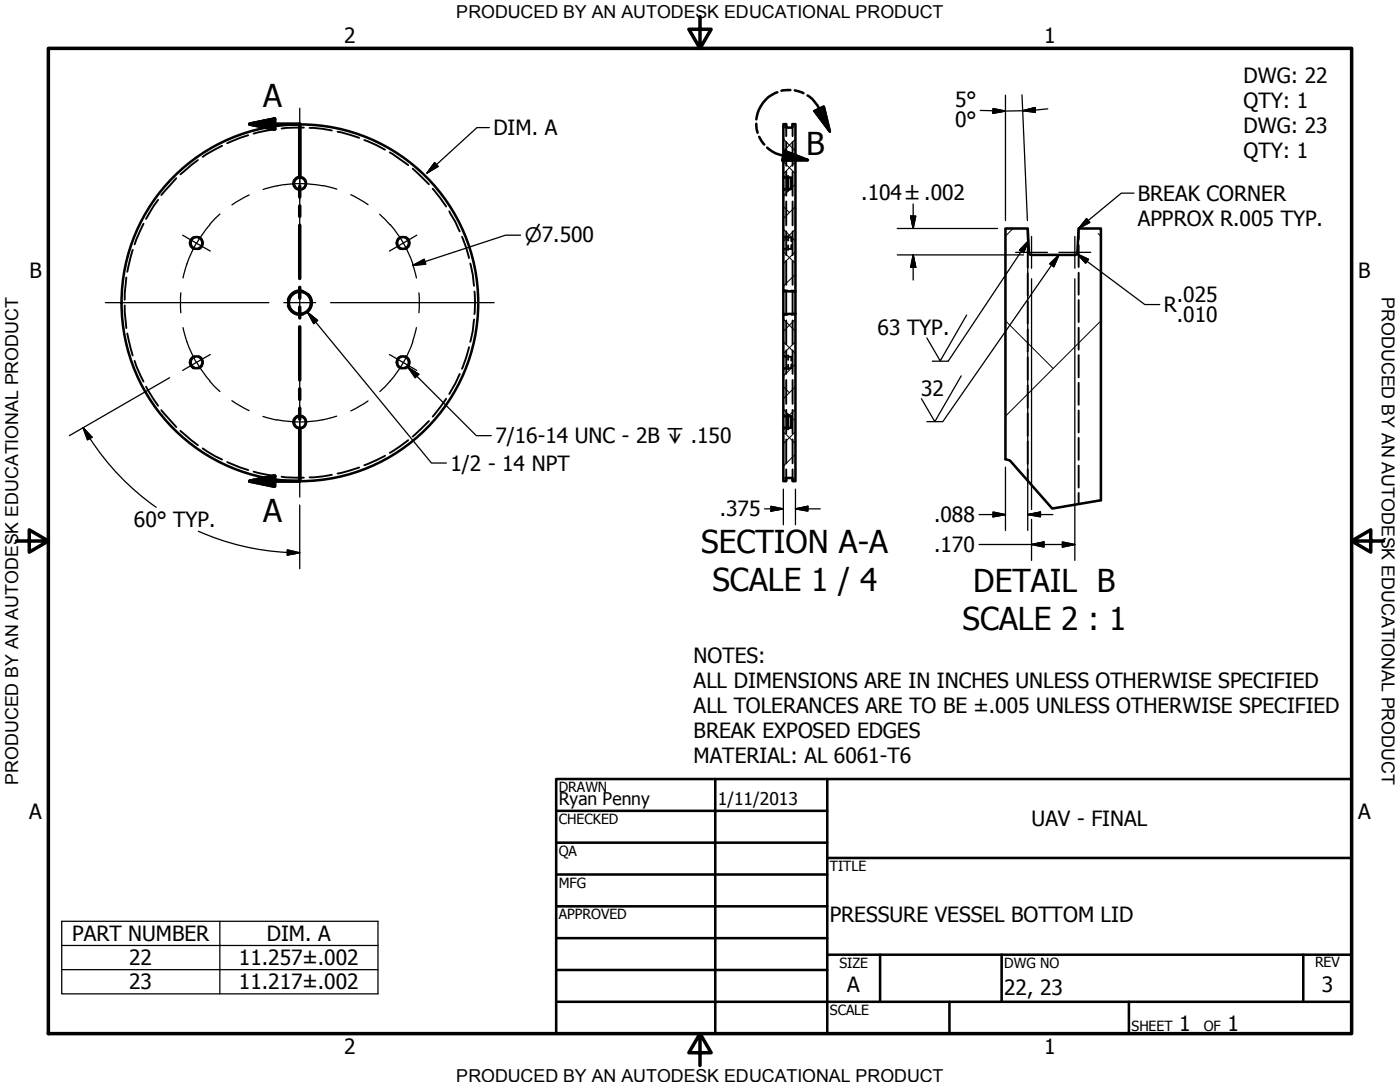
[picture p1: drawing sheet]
<svg xmlns="http://www.w3.org/2000/svg" width="279mm" height="216mm" viewBox="0 0 279 216" stroke-linecap="round" stroke-linejoin="round" font-family="sans-serif">
<!-- layer: Hidden (ANSI) -->
<g fill="none" stroke="#000" stroke-width=".38">
<path d="M31.6 39.9l-.9 1.2-1.6 2.6M35.2 35.6l-3 3.3M39.5 31.9l-3.5 2.9M44.3 29.1l-3.9 2.2M49.5 27l-4.2 1.6M55.1 25.8l-4.5 .9M60.6 25.5l-4.4 .2M61.8 25.5l2.7 .2 1.7 .3M67.4 26.3l4.3 1.2M72.7 27.9l4.1 1.9M77.8 30.4l3.7 2.6M82.4 33.7l3.2 3.1"/>
<path d="M86.4 37.7l2.6 3.5M156.9 24.8v2.4M156.9 28.3v4.8M156.9 34.3v4.8M158.2 24.8v2.4M158.2 28.3v4.8M158.2 34.3v4.8M25.2 55.4l-.3 4.4M26.5 49.8l-1.1 4.4M28.6 44.6l-1.7 4.2M89.7 42.2l2.1 4M92.2 47.2l.8 2.2 .6 2.1"/>
<path d="M93.9 52.6l.5 2.3 .2 2.1M94.7 58.2l.1 2.2-.1 2.3M156.3 49.7h.5M156.3 47.4h.5M156.9 40.2v4.8M156.9 46.2v4.7M156.9 52.1v4.7M156.9 58v4.7M157.3 47.1v.9M157.3 49v.8M157.4 47.4h.5v.7M157.9 48.9v.8h-.5"/>
<path d="M158.2 40.2v4.8M158.2 46.2v4.7M158.2 52.1v4.7M158.2 58v4.7M205.1 45.6v2.2M205.1 49v4.4M205.1 54.5v4.5M215.3 45.6v2.2M215.3 48.9v4.4M215.3 54.4v4.4M215.3 59.9v4.4M24.9 61l.3 4.5"/>
<path d="M25.4 66.5l1.1 4.4M26.9 72l.3 1.2 1.4 2.9M29.1 77.2l2.5 3.8M89 79.6l-2.6 3.5M91.8 74.6l-2.1 4M93.6 69.3l-.6 2.1-.8 2.2M94.6 63.8l-.2 2.2-.5 2.2M156.3 73.5h.5M156.3 71.2h.5M156.9 63.9v4.8M156.9 69.9v4.7M156.9 75.8v4.8"/>
<path d="M157.3 70.9v.9M157.3 72.8v.9M157.4 71.2h.5v.7M157.9 72.7v.8h-.5M158.2 63.9v4.8M158.2 69.9v4.7M158.2 75.8v4.8M205.1 60.1v4.5M205.1 65.7v4.5M205.1 71.3v4.5M205.1 76.9v4.5M215.3 65.4v4.4"/>
<path d="M215.3 70.9v4.4M215.3 76.4v4.4M32.2 81.9l3 3.3M36 86l3.5 2.8M40.4 89.5l2.5 1.5 1.4 .7M45.3 92.2l4.2 1.6M50.6 94.1l4.5 .9M56.2 95.1l4.4 .2M66.2 94.7l-1.7 .4-2.7 .1M71.7 93.3l-4.3 1.2M76.8 90.9l-4.1 1.9M81.5 87.8l-3.7 2.6"/>
<path d="M85.6 84l-3.2 3.1M156.9 81.8v4.7M156.9 87.7v4.8M156.9 93.7v2.3M158.2 81.8v4.7M158.2 87.7v4.8M158.2 93.7v2.3M205.1 82.5v4.5M205.1 88.1v4.5M205.1 93.7v2.2M215.3 81.9v4.4M215.3 87.4v4.4"/>
<path d="M215.3 92.9v4.4M215.3 98.4v2.2"/>
</g>
<!-- layer: Visible (ANSI) -->
<g fill="none" stroke="#000" stroke-width=".51">
<path d="M156.3 35.4v2.3M156.9 25.4v-.6h-.6v10.6h1.6v2.3h-1.6v20.4l2.4 .1v-33.4h-.5l-.1 .6M157 25.5h1.1M157 25.4h.1M157.3 35.2v2.8M158.1 25.4h.1M156.3 58.1v4.6M158.7 58.2v4.4M205.3 50.3l.1 .3 .4 .3h8.7M205.4 50.4l-.3-4.8h-4.4v46M215 50.4l.3-4.8h4.4v54.2M215.1 50.3l-.3 .5-.3 .1"/>
<path d="M156.3 83.1v2.2M156.9 95.4v.6h-.6v-10.7h1.6v-2.2h-1.6v-20.4l2.4-.1v33.4h-.5l-.1-.6M157 95.4h1.1M157.3 82.8v2.8"/>
<circle cx="59.8" cy="36.6" r="1.17"/>
<circle cx="39.2" cy="48.5" r="1.17"/>
<circle cx="80.4" cy="48.5" r="1.17"/>
<circle cx="39.2" cy="72.3" r="1.17"/>
<circle cx="59.8" cy="60.4" r="2.19"/>
<circle cx="59.8" cy="60.4" r="2.32"/>
<circle cx="59.9" cy="60.4" r="35.6"/>
<circle cx="80.4" cy="72.3" r="1.17"/>
<circle cx="59.8" cy="84.2" r="1.17"/>
</g>
<!-- layer: Hidden Narrow (ANSI) -->
<g fill="none" stroke="#000" stroke-width=".25">
<path d="M59.4 35.2a1.41 1.41 0 0 0-1 1.4 1.41 1.41 0 0 0 1 1.3M60.3 35.2a1.41 1.41 0 0 1 .9 1.4 1.41 1.41 0 0 1-.9 1.3M156.3 35.2h.4M156.3 38h.4M157 35.2h.3M157 38h.3M38.8 47.2a1.34 1.34 0 0 0-1 1.3 1.34 1.34 0 0 0 1 1.3M39.6 47.2a1.37 1.37 0 0 1 1 1.3 1.37 1.37 0 0 1-1 1.3M60.6 58a2.42 2.42 0 0 0-3.3 1.9M61.5 58.5a2.35 2.35 0 0 1 0 3.7M80 47.2a1.37 1.37 0 0 0-.9 1.3 1.37 1.37 0 0 0 .9 1.3M80.9 47.2a1.37 1.37 0 0 1 1 1.3 1.37 1.37 0 0 1-1 1.3"/>
<path d="M156.3 57.8l.9 .1M156.3 49.8h.4M156.3 47.1h.4M157 49.8h.3M157 47.1h.3M157.9 57.9l.8 .1M38.8 71a1.34 1.34 0 0 0-1 1.3 1.34 1.34 0 0 0 1 1.3M39.6 71a1.37 1.37 0 0 1 1 1.3 1.37 1.37 0 0 1-1 1.3M57.3 60.9a2.55 2.55 0 0 0 3.3 1.9M80 71a1.37 1.37 0 0 0-.9 1.3 1.37 1.37 0 0 0 .9 1.3M80.9 71a1.37 1.37 0 0 1 1 1.3 1.37 1.37 0 0 1-1 1.3M156.3 73.7h.4"/>
<path d="M156.3 70.9h.4M157 73.7h.3M157 70.9h.3M157.2 62.9h-.9M158.7 62.8l-.8 .1M59.4 82.9a1.41 1.41 0 0 0-1 1.3 1.41 1.41 0 0 0 1 1.3M60.3 82.9a1.41 1.41 0 0 1 .9 1.3 1.41 1.41 0 0 1-.9 1.3M156.3 82.8h.4M156.3 85.6h.4M157 82.8h.3M157 85.6h.3"/>
</g>
<!-- layer: Break Line (ANSI) -->
<path d="M200.7 91.6l.8 .3 8.5 9.6 9.7-1.7" fill="none" stroke="#000" stroke-width=".51"/>
<!-- layer: Section Line (ANSI) -->
<path d="M49.8 24.8l5-1.1v2.1zM49.8 24.8h10v10.6M59.8 37.1v2.2M59.8 41.1v2.1M59.8 45v10.6M59.8 57.3v2.2M59.8 61.3v2.1M59.8 65.2v10.6M59.8 77.6v2.1M49.8 96l5-1v2zM59.8 81.5v2.1M59.8 85.4v10.6h-10" fill="none" stroke="#000" stroke-width=".7"/>
<path d="M49.8 24.8l5-1.1zM49.8 24.8l5-1.1v2.1zM49.8 96l5-1zM49.8 96l5-1v2z" fill="#000" stroke="#000" stroke-width=".7"/>
<!-- layer: Detail Boundary (ANSI) -->
<path d="M155.1 18.4a6.5 6.5 0 0 0-4.2 5.4M157.7 18l-1.7 .1M158.6 18l1.7 .6M161.2 19a5.6 5.6 0 0 1 2.3 2.7l2.1 4.5M150.9 24.7l.3 1.8M151.5 27.3l1 1.5M153.1 29.5a6.4 6.4 0 0 0 3.2 1.6l4.9 .8M156.5 30.1l4.7 1.8-5.1 .1zM162.6 22.2l1.8-.9 1.2 4.9z" fill="none" stroke="#000" stroke-width=".51"/>
<path d="M156.1 32l5.1-.1zM156.5 30.1l4.7 1.8-5.1 .1zM162.6 22.2l3 4zM162.6 22.2l1.8-.9 1.2 4.9z" fill="#000" stroke="#000" stroke-width=".51"/>
<!-- layer: Border (ANSI) -->
<path d="M9.7 9.7h260v196.5h-260zM139.7 3.3v6.4l-2.2-3.9h4.4l-2.2 3.9M3.3 107.9h6.4l-3.9-2.2v4.5l3.9-2.3M269.7 107.9l3.9 2.3v-4.5l-3.9 2.2h6.4M139.7 206.2l2.2 3.9h-4.4l2.2-3.9v6.4" fill="none" stroke="#000" stroke-width=".7"/>
<!-- layer: Hatch (ANSI) -->
<g fill="none" stroke="#000" stroke-width=".2">
<path d="M156.3 27.7l2.4 2.5M156.4 32.3l2.3 2.4M156.9 25.1l-.6 .6M157.7 37.7l-1.4 1.4M158.7 39.1h.1M158.7 36.8l-.8 .7M158.7 32.3l-2.4 2.4M158.7 27.7l-2.4 2.5M156.3 45.7l2.4 2.4M156.3 41.2l1.2 1.2M156.4 50.3l2.3 2.3M158.7 57v.1"/>
<path d="M158.7 54.7l-2.4 2.4M158.7 50.2l-2.4 2.4M158.7 45.7l-2.4 2.4M158.7 41.2l-2.4 2.4M202.2 45.6l-1.5 1.5M219.1 46.6l.6 .5M156.3 77.2l1.2 1.2M156.3 63.7l2.4 2.4M156.4 68.3l2.3 2.2M158.7 75v.1M158.7 77.2l-2.4 2.4M158.7 72.6l-2.4 2.5"/>
<path d="M158.7 68.2l-2.4 2.3M158.7 63.7l-2.4 2.4M200.7 64l9.5 9.5M219.7 64l-19 19.1M156.3 95.1l.6 .6M156.3 81.7l1.4 1.4M156.4 86.2l2.3 2.3M157.9 83.2l.8 .8M158.7 93h.1M158.7 95.1l-.5 .6M158.7 90.6l-2.4 2.4M158.7 86.2l-2.4 2.3"/>
<path d="M158.7 81.7l-1.4 1.4"/>
</g>
<!-- layer: Title (ANSI) -->
<g fill="none" stroke="#000" stroke-width=".51">
<path d="M111 155.4h158.7v50.8h-158.7zM142.7 155.4v50.8M165.1 155.4v50.8M111 161.8h54.1M111 168.1h54.1M111 174.5h54.1M165.1 171.2h104.6M111 180.8h54.1M111 187.2h54.1M111 193.5h54.1M111 199.9h158.7M165.1 190.5h104.6"/>
<path d="M175.6 190.5v9.4M189.5 199.9v6.3M199.9 190.5v9.4M225.3 199.9v6.3M260.1 190.5v9.4"/>
</g>
<!-- layer: Center Mark (ANSI) -->
<g fill="none" stroke="#000" stroke-width=".25">
<path d="M59.8 33.4v6.4M59.8 21.6v32.6M36.4 46.9l5.6 3.2M59.8 57.2v6.4M83.2 46.9l-5.5 3.2M202.7 50.4h6.3M205.9 47.2v6.3M211.3 50.4h6.4M214.5 47.2v6.3M21 60.4h32.7M42 70.7l-5.6 3.2M56.6 60.4h6.4"/>
<path d="M59.8 66.5v32.7M66 60.4h32.6M77.7 70.7l5.5 3.2M59.8 81v6.4"/>
</g>
<!-- layer: Symbol (ANSI) -->
<g fill="none" stroke="#000" stroke-width=".25">
<path d="M86.7 32.4l.7 .8-2.2 1.3zM97.7 25.5h-2.5l-10 9M226.3 38.5h-2.5l-8.5 7.1M203.6 50.4l-14.4 21.7h-3.1M205.2 48.1l-1.4 2.1M205.2 48.1l-1.7 1.8 .5 .3M205.2 48.1l-.9 2.1M209.5 52.6l1.8-1.7-1 2.3zM211.3 50.9l-23.1 33.2h-3.2M216.9 43.6l.6 .8-2.2 1.2zM61.4 62.4l2 1.5-.8 .7zM61.4 62.4l24.7 30h3"/>
<path d="M81.4 73.3l2.2 1.4-.7 .7zM81.4 73.3l13.7 13.6h2.9M191.8 75l-5.2 9.1-2.7-4.5M192.9 62.9l-5.3 9.1-2.6-4.6M12.3 183.8h63.1v14.5h-63.1zM12.3 188.7h63.1M12.3 193.5h63.1M43.9 183.8v14.5"/>
</g>
<path d="M86.7 32.4l-1.5 2.1zM86.7 32.4l.7 .8-2.2 1.3zM205.2 48.1l-.9 2.3zM205.2 48.1l-.9 2.3-.8-.5zM211.3 50.9l-1 2.3zM209.5 52.6l1.8-1.7-1 2.3zM216.9 43.6l-1.6 2zM216.9 43.6l.6 .8-2.2 1.2zM61.4 62.4l2 1.5zM61.4 62.4l2 1.5-.8 .7zM81.4 73.3l2.2 1.4zM81.4 73.3l2.2 1.4-.7 .7z" fill="#000" stroke="#000" stroke-width=".25"/>
<!-- layer: Centerline (ANSI) -->
<g fill="none" stroke="#000" stroke-width=".25">
<path d="M49.7 38.9l-3.4 2M64.4 37.1a23.8 23.8 0 0 0-11.9 .7M64.4 37l2.8 .7M70 38.8l3.5 2M36.1 58.4v4M39.2 48.5l-1.7 3.5-1 3.5M41.9 44.8l-1.2 1.5-1.4 2.2M43.9 42.7l-2 2.1M75.8 42.8l2 2M77.8 44.8l1.3 1.5 1.4 2.2 1.2 2.3 .7 1.9M82.3 52.7l.8 2.8M83.6 58.4v4"/>
<path d="M36.5 65.4l1 3.4 1.7 3.5M39.3 72.3l1 1.7 1.6 2M41.8 76.1l2.1 2M46.3 79.9l3.4 2M77.8 76.1l-2 2M82.4 68.2l-1 2.4-.9 1.7-1.4 2.2-1.3 1.6M83.1 65.4l-.8 2.8M52.5 83.1l2.8 .7M55.3 83.8l1.9 .3 2.6 .1M67.2 83l-3.5 .9-3.9 .3M73.5 80l-3.5 2"/>
</g>
<!-- layer: Dimension (ANSI) -->
<g fill="none" stroke="#000" stroke-width=".25">
<path d="M200.7 19v25M204 18.9l1 25.1M198.2 21.7l2.5 .5-2.6 .4zM204.1 22.1l2.5-.6v.9zM209.1 21.7a80.9 80.9 0 0 1-13.5 .3M82.4 53l2.2-1.2 .4 .9zM103.9 46.9h-3l-18.5 6.1M179.1 45.6h20M179.1 50.9h25.2M181.7 43.1h1.1l-.6 2.5zM182.2 50.9l.6 2.4h-1.1zM182.2 40.7v4.9"/>
<path d="M182.2 50.9v5M205.1 47.2v.9M205.1 50v.2M205.1 50.4v55.5M205.9 55.6v46.1M214.5 55.6v56.2M214.9 50.7l2.3 1.1-.5 .7zM214.9 50.7l13.6 10.1h3M33.8 75.4l-20 11.5M16.6 85.3l1.8 1.9-.9 .6zM16.6 85.3l1.3 2.2M18 87.5a49.9 49.9 0 0 0 13.2 13.7"/>
<path d="M156.3 97.6v7.1M158.7 97.6v7.1M200.7 93.2v12.7M39.6 106a49.9 49.9 0 0 0 20.2 4.3M57.3 109.7l2.5 .6-2.5 .4zM59.8 100.8v12.7M152.6 101.5h3.7M153.9 101l2.4 .5-2.4 .5zM158.7 101.5l2.5-.5v1zM158.7 101.5h5M195.4 108.6h19.1M195.4 102.7h5.3"/>
<path d="M198.2 102.2l2.5 .5-2.5 .4zM205.1 102.7l2.5-.5v.9zM205.1 102.7h5M205.9 108.6l2.4-.5v1.1zM205.9 103.6v8.2M212 108.1l2.5 .5-2.5 .6z"/>
</g>
<g fill="#000" stroke="#000" stroke-width=".25">
<path d="M198.1 22.6l2.6-.4zM198.2 21.7l2.5 .5-2.6 .4zM204.1 22.1l2.5-.6zM204.1 22.1l2.5-.6v.9zM82.4 53l2.2-1.2zM82.4 53l2.2-1.2 .4 .9zM181.7 43.1l.5 2.5zM181.7 43.1h1.1l-.6 2.5zM182.2 50.9l.6 2.4zM182.2 50.9l.6 2.4h-1.1zM214.9 50.7l2.3 1.1zM214.9 50.7l2.3 1.1-.5 .7z"/>
<path d="M16.6 85.3l1.8 1.9zM16.6 85.3l1.8 1.9-.9 .6zM57.3 110.7l2.5-.4zM57.3 109.7l2.5 .6-2.5 .4zM153.9 102l2.4-.5zM153.9 101l2.4 .5-2.4 .5zM158.7 101.5l2.5-.5zM158.7 101.5l2.5-.5v1zM198.2 103.1l2.5-.4zM198.2 102.2l2.5 .5-2.5 .4zM205.1 102.7l2.5-.5zM205.1 102.7l2.5-.5v.9z"/>
<path d="M205.9 108.6l2.4-.5zM205.9 108.6l2.4-.5v1.1zM212 109.2l2.5-.6zM212 108.1l2.5 .5-2.5 .6z"/>
</g>
<g font-size="6.3">
<text x="52.5" y="21.3">A</text>
<text x="160.9" y="30.9">B</text>
<text x="52.5" y="104.1">A</text>
<text x="140" y="110.4">SECTION A-A</text>
<text x="142.2" y="117.9">SCALE 1 / 4</text>
<text x="194.2" y="118.2">DETAIL B</text>
<text x="192.1" y="125.7">SCALE 2 : 1</text>
</g>
<g font-size="4.2">
<text x="68.7" y="8.6">2</text>
<text x="208.4" y="8.6">1</text>
<text x="248.2" y="16.5">DWG: 22</text>
<text x="190.6" y="21.3">5°</text>
<text x="248.2" y="21.5">QTY: 1</text>
<text x="98.5" y="27">DIM. A</text>
<text x="190.6" y="25.3">0°</text>
<text x="248.2" y="26.5">DWG: 23</text>
<text x="248.2" y="31.6">QTY: 1</text>
<text x="171.9" y="39.8">.104 ±.002</text>
<text x="227.1" y="40.1">BREAK CORNER</text>
<text x="227.1" y="45.1">APPROX R.005 TYP.</text>
<text x="5.9" y="55.5">B</text>
<text x="271.1" y="55.5">B</text>
<text x="232.3" y="62.3">R</text>
<text x="234.9" y="60.3">.025</text>
<text x="234.9" y="64.3">.010</text>
<text x="175.1" y="66.8">63 TYP.</text>
<text x="183.8" y="78.9">32</text>
<text x="98.9" y="88.5">7/16-14 UNC - 2B ↧ .150</text>
<text x="89.9" y="93.9">1/2 - 14 NPT</text>
<text x="26.7" y="105.2">60° TYP.</text>
<text x="143.6" y="103.1">.375</text>
<text x="186.4" y="104.2">.088</text>
<text x="186.4" y="110.2">.170</text>
<text x="138.4" y="132.3">NOTES:</text>
<text x="138.4" y="137.3">ALL DIMENSIONS ARE IN INCHES UNLESS OTHERWISE SPECIFIED</text>
<text x="138.4" y="142.3">ALL TOLERANCES ARE TO BE ±.005 UNLESS OTHERWISE SPECIFIED</text>
<text x="138.4" y="147.3">BREAK EXPOSED EDGES</text>
<text x="138.4" y="152.3">MATERIAL: AL 6061-T6</text>
<text x="5.8" y="163.4">A</text>
<text x="205.9" y="164.8">UAV - FINAL</text>
<text x="271" y="163.4">A</text>
<text x="165.6" y="183.9">PRESSURE VESSEL BOTTOM LID</text>
<text x="14.4" y="187.7">PART NUMBER</text>
<text x="53.3" y="187.8">DIM. A</text>
<text x="25.8" y="192.6">22</text>
<text x="25.8" y="197.4">23</text>
<text x="47.7" y="192.6">11.257±.002</text>
<text x="47.7" y="197.4">11.217±.002</text>
<text x="169.1" y="198">A</text>
<text x="263.8" y="198">3</text>
<text x="200.4" y="198.6">22, 23</text>
<text x="235.3" y="205.7">1</text>
<text x="245" y="205.7">1</text>
<text x="68.7" y="210.3">2</text>
<text x="208.4" y="210.3">1</text>
</g>
<text font-size="4" x="104.7" y="48.4">⌀7.500</text>
<g font-size="3.6">
<text x="91.1" y="3.6">PRODUCED BY AN AUTODESK EDUCATIONAL PRODUCT</text>
<text x="275.8" y="59.3" transform="rotate(90 275.8 59.3)">PRODUCED BY AN AUTODESK EDUCATIONAL PRODUCT</text>
<text x="3.6" y="156.6" transform="rotate(-90 3.6 156.6)">PRODUCED BY AN AUTODESK EDUCATIONAL PRODUCT</text>
<text x="91.1" y="215.9">PRODUCED BY AN AUTODESK EDUCATIONAL PRODUCT</text>
</g>
<g font-size="3.5">
<text x="111.5" y="160.6">Ryan Penny</text>
<text x="143.3" y="160.7">1/11/2013</text>
</g>
<g font-size="2.8">
<text x="111.5" y="158">DRAWN</text>
<text x="111.5" y="164.4">CHECKED</text>
<text x="111.5" y="170.8">QA</text>
<text x="165.6" y="173.7">TITLE</text>
<text x="111.5" y="177.1">MFG</text>
<text x="111.5" y="183.5">APPROVED</text>
<text x="167.5" y="193.1">SIZE</text>
<text x="200.4" y="193.1">DWG NO</text>
<text x="262.4" y="193">REV</text>
<text x="165.6" y="202.5">SCALE</text>
<text x="225.8" y="205.7">SHEET</text>
<text x="240.2" y="205.7">OF</text>
</g>
</svg>
